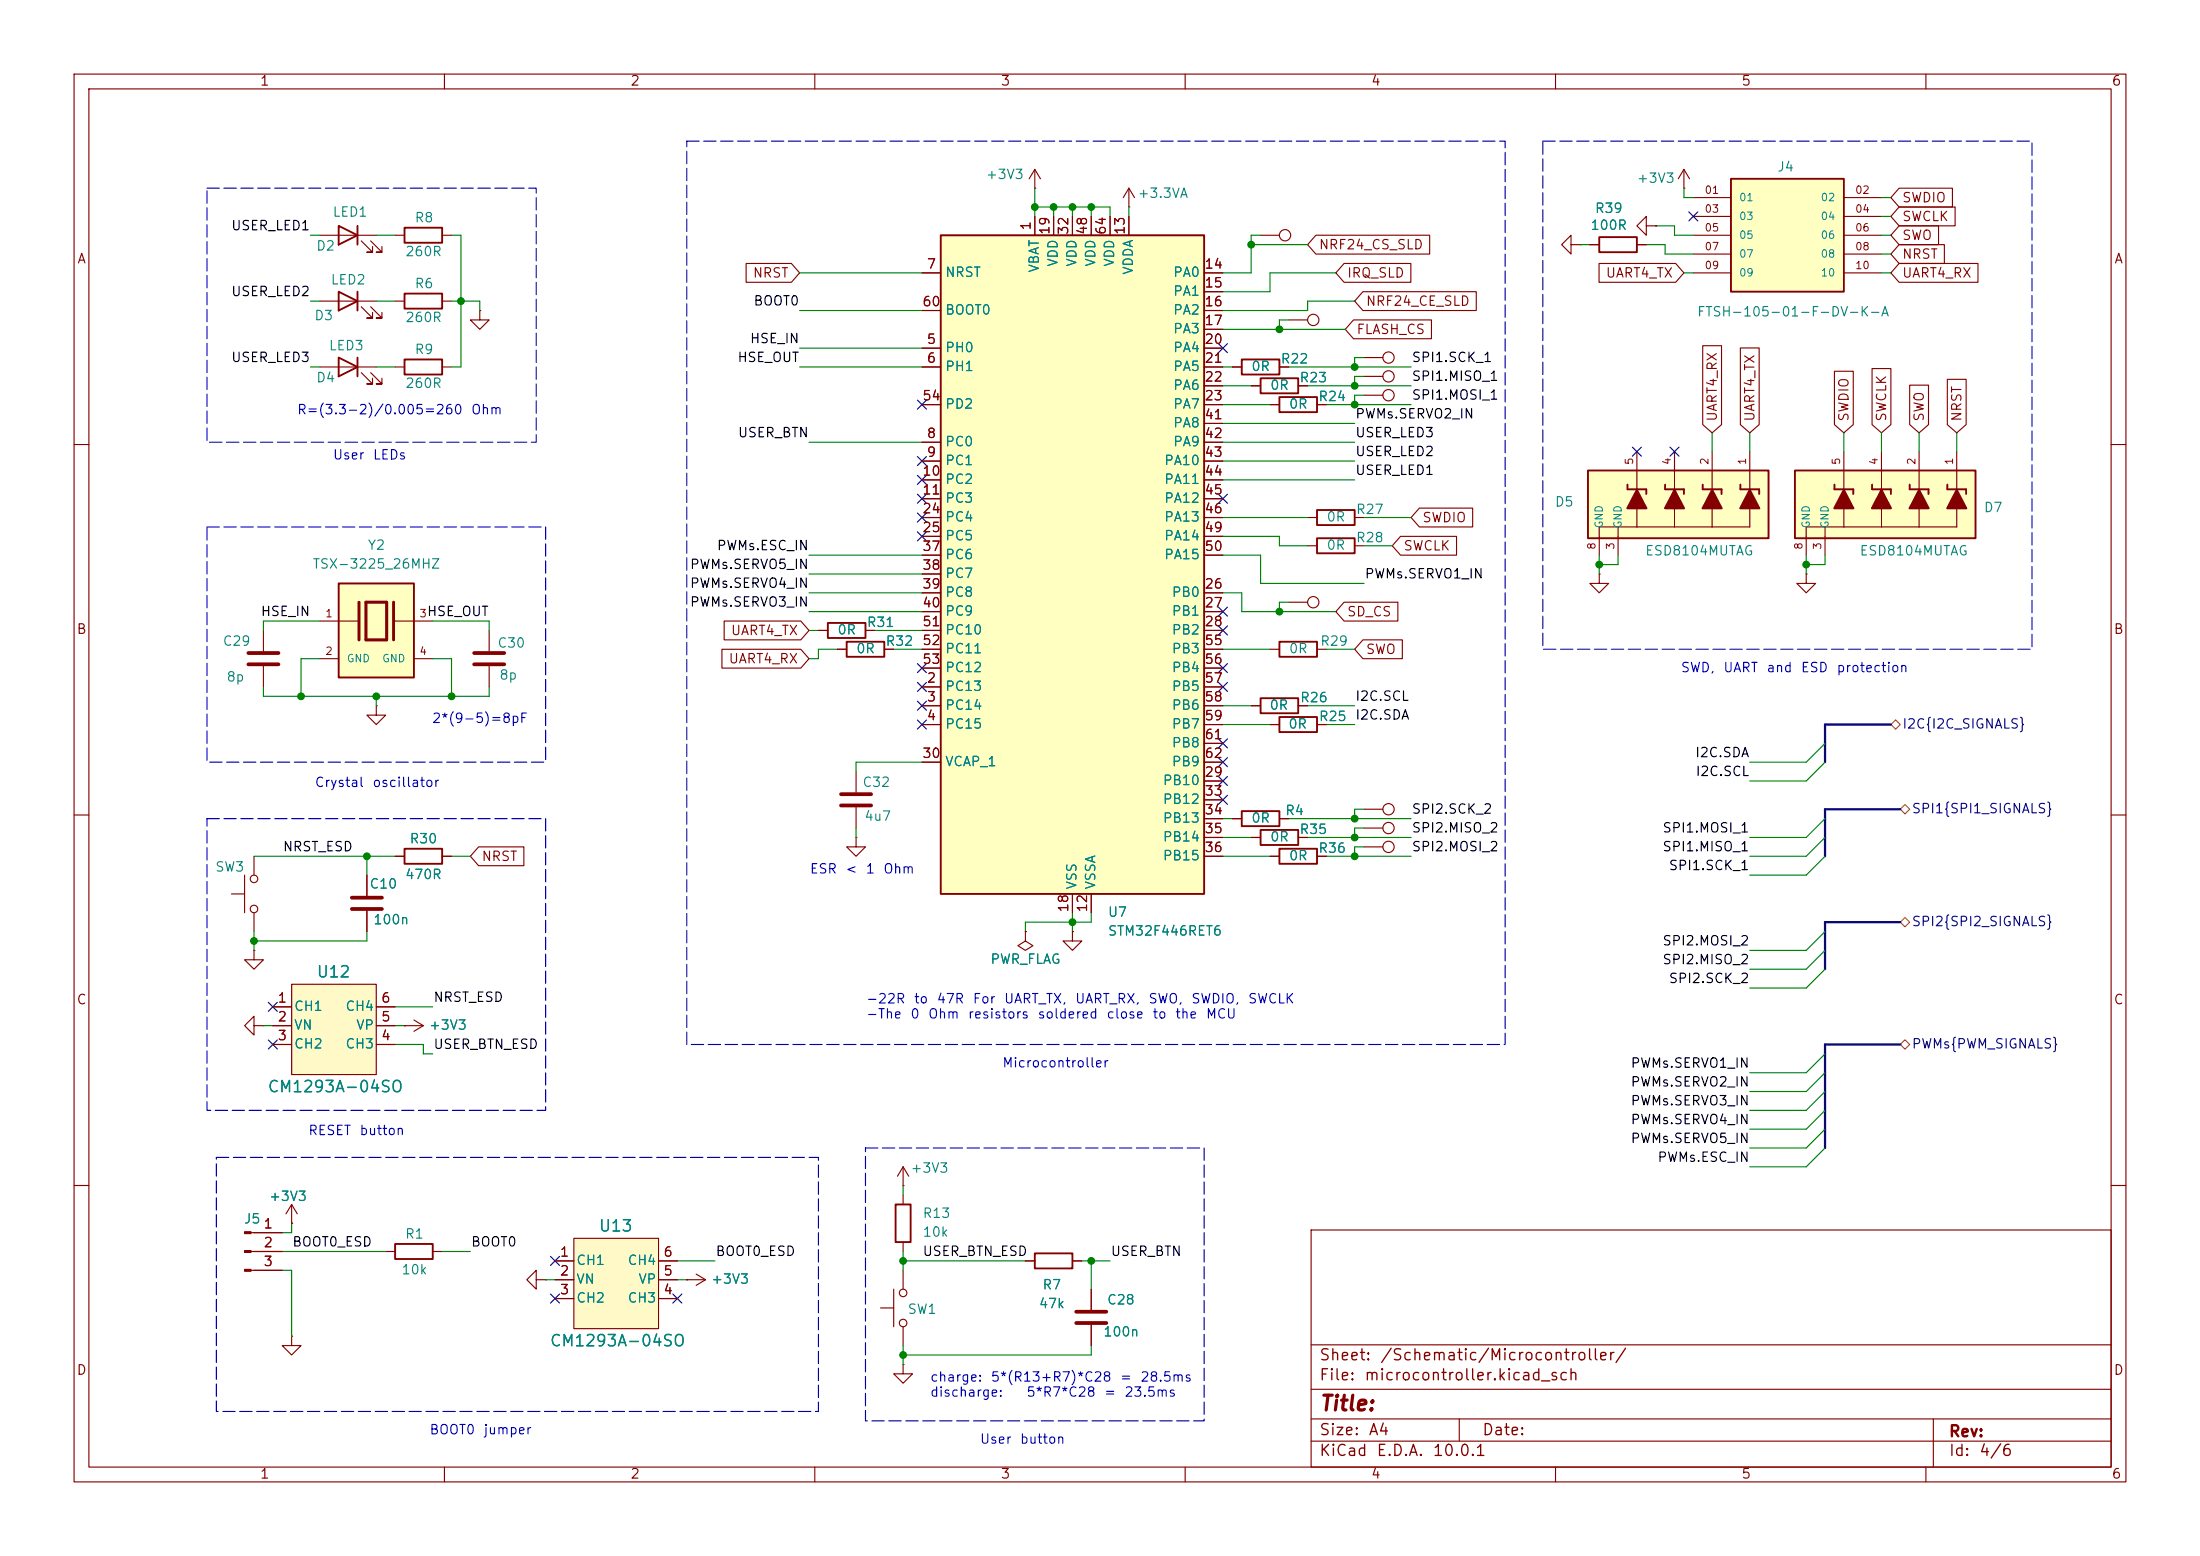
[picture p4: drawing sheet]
<svg xmlns="http://www.w3.org/2000/svg" width="297mm" height="210mm" viewBox="0 0 297 210" stroke-linecap="round" stroke-linejoin="round" font-family="sans-serif">
<g fill="none" stroke="#840000" stroke-width=".15">
<path d="M10 10h277v190h-277zM12 12h273v186h-273zM60 10v2M110 10v2M160 10v2M210 10v2M260 10v2M53.3 49.5h1.3M59.7 49.5h1.3M10 60h2M285 60h2M10 110h2"/>
<path d="M285 110h2M54.6 138.4h.1M54.6 138.4h2.5M55.9 137.7l1.2 .7M57.1 138.4l-1.2 .8M10 160h2M177 166h108v32h-108zM285 160h2M60 198v2M110 198v2M160 198v2M177 194.5h108"/>
<path d="M177 191.5h108M177 187.5h108M177 181.5h108M197 191.5v3M210 198v2M260 198v2M261 191.5v6.5"/>
</g>
<path d="M54.6 48.5h5.1v2h-5.1z" fill="none" stroke="#840000" stroke-width=".25"/>
<path d="M39.4 132.8h11.4v12.2h-11.4z" fill="#fff9c7"/>
<g fill="none" stroke="#840000" stroke-width=".15">
<path d="M43.2 49.5h7.6M48.8 50.3l1.5 1.5h-.8h.8v-.7M50 50.3l1.6 1.5h-.8h.8v-.7M64.8 41.9v1.3h-1.3l1.3 1.3 1.2-1.3h-1.2M64.8 41.9h.1M35.6 85.1v2.8M35.6 89.9v2.8M50.8 95.3v1.2h1.3l-1.3 1.3-1.3-1.3h1.3M50.8 95.3h.1M66 85.1v2.8M66 89.9v2.8M33 118.1v5.1"/>
<path d="M34.3 115.6v2.5M53.3 115.6h1.3M59.7 115.6h1.3M31.2 120.7h1.8M34.3 138.4v-1.2l-1.3 1.2 1.3 1.3v-1.3h1.3M34.3 128.3v1.2h1.3l-1.3 1.3-1.3-1.3h1.3M34.3 128.3h.1M34.3 123.2v2.5M35.6 138.4h.1M36.8 135.9h2.6M36.8 138.4h2.6M39.4 132.8h11.4v12.2h-11.4z"/>
<path d="M50.8 135.9h2.5M50.8 138.4h2.5M138.4 125.7v1.3l1 .6-1 .7-1-.7 1-.6M138.4 125.7h.1M144.8 125.7v1.3h1.2l-1.2 1.3-1.3-1.3h1.3M144.8 125.7h.1M36.8 141h2.6M50.8 141h2.5M121.9 157.5v2.5M121.9 157.5l-.7 1.3M121.9 157.5l.8 1.3M39.4 165.1h.1"/>
<path d="M39.4 162.6l-.8 1.2M39.4 162.6l.7 1.2M39.4 162.6v2.5M118.9 176.5h1.7M120.6 174v5.1M121.9 160h.1M121.9 161.3v1.3M121.9 167.6v1.3M121.9 171.5v2.5M121.9 179.1v2.5M138.4 170.2h1.3M144.8 170.2h1.2"/>
<path d="M147.3 174v2.8M147.3 178.8v2.8M121.9 184.2v1.2h1.3l-1.3 1.3-1.3-1.3h1.3M121.9 184.2h.1"/>
<circle cx="34.3" cy="118.6" r=".51"/>
<circle cx="34.3" cy="122.7" r=".51"/>
<circle cx="121.9" cy="178.6" r=".51"/>
<circle cx="121.9" cy="174.5" r=".51"/>
</g>
<path d="M45.7 48.3l2.6 1.2-2.6 1.3zM48.3 48.3v2.5M54.6 114.6h5.1v2h-5.1zM120.9 162.6h2v5h-2zM139.7 169.2h5.1v2h-5.1z" fill="none" stroke="#840000" stroke-width=".25"/>
<path d="M33.5 88.1h4.1M33.5 89.7h4.1M64 88.1h4.1M64 89.7h4.1M145.3 177h4.1M145.3 178.6h4.1" fill="none" stroke="#840000" stroke-width=".51"/>
<path d="M45.7 78.7h10.2v12.7h-10.2z" fill="#ffffc2"/>
<path d="M45.7 39.4l2.6 1.2-2.6 1.3zM45.7 30.5l2.6 1.3-2.6 1.2zM48.3 30.5v2.5M48.3 39.4v2.5M54.6 39.6h5.1v2.1h-5.1zM54.6 30.7h5.1v2.1h-5.1zM45.7 78.7h10.2v12.7h-10.2zM111.8 84.1h5v2h-5z" fill="none" stroke="#840000" stroke-width=".25"/>
<g fill="none" stroke="#840000" stroke-width=".15">
<path d="M43.2 31.8h7.6M48.8 32.5l1.5 1.5h-.8h.8v-.7M50 32.5l1.6 1.5h-.8h.8v-.7M53.3 31.8h1.3M59.7 31.8h1.3M152.4 27.9h.1M152.4 25.4l-.8 1.3M152.4 25.4l.8 1.3M152.4 25.4v2.5M43.2 40.6h7.6M48.8 41.4l1.5 1.5h-.8h.8v-.7M50 41.4l1.6 1.5h-.8h.8v-.7"/>
<path d="M53.3 40.6h1.3M59.7 40.6h1.3M43.2 83.8h5.1M43.2 88.9h2.5M53.3 83.8h5.1M55.9 88.9h2.5M110.5 85.1h1.3M116.8 85.1h1.3"/>
</g>
<path d="M48.5 81.3v5.1M49.4 81.3h2.8v5.1h-2.8zM53.1 81.3v5.1" fill="none" stroke="#840000" stroke-width=".41"/>
<path d="M127 31.8h35.6v88.9h-35.6z" fill="#ffffc2"/>
<path d="M127 31.8h35.6v88.9h-35.6zM215.9 32h5.1v2h-5.1zM170.2 51.1h5.1v2h-5.1zM177.8 68.8h5.1v2.1h-5.1z" fill="none" stroke="#840000" stroke-width=".25"/>
<g fill="none" stroke="#840000" stroke-width=".15">
<path d="M124.5 36.8h2.5M139.7 29.2v2.6M142.2 29.2v2.6M144.8 29.2v2.6M147.3 29.2v2.6M149.9 29.2v2.6M152.4 29.2v2.6M162.6 36.8h2.5M162.6 39.4h2.5M212.1 33v-1.2l-1.3 1.2 1.3 1.3v-1.3h1.3M213.4 33h.1M214.6 33h1.3"/>
<path d="M221 33h1.2M222.2 30.5v-1.3l-1.2 1.3 1.2 1.3v-1.3h1.3M223.5 30.5h.1M227.3 25.4h.1M227.3 22.9l-.7 1.2M227.3 22.9l.8 1.2M227.3 22.9v2.5M124.5 47h2.5M124.5 49.5h2.5M124.5 59.7h2.5M124.5 41.9h2.5M124.5 54.6h2.5"/>
<path d="M162.6 47h2.5M162.6 49.5h2.5M162.6 59.7h2.5M162.6 41.9h2.5M162.6 44.5h2.5M162.6 52.1h2.5M162.6 54.6h2.5M162.6 57.2h2.5M168.9 52.1h1.3M175.3 52.1h1.2M184.1 48.3h2.6M184.1 53.3h2.6"/>
<path d="M184.1 50.8h2.6M124.5 62.2h2.5M124.5 64.8h2.5M124.5 67.3h2.5M124.5 69.9h2.5M124.5 72.4h2.5M124.5 74.9h2.5M124.5 77.5h2.5M162.6 62.2h2.5M162.6 64.8h2.5M162.6 67.3h2.5M162.6 69.9h2.5"/>
<path d="M162.6 72.4h2.5M162.6 74.9h2.5M176.5 69.9h1.3M182.9 69.9h1.2M124.5 92.7h2.5M124.5 95.3h2.5M124.5 97.8h2.5M124.5 80h2.5M124.5 82.6h2.5M124.5 85.1h2.5M124.5 87.6h2.5M124.5 90.2h2.5"/>
<path d="M162.6 92.7h2.5M162.6 95.3h2.5M162.6 97.8h2.5M162.6 80h2.5M162.6 82.6h2.5M162.6 85.1h2.5M162.6 87.6h2.5M162.6 90.2h2.5M115.6 104.1v2.8M115.6 109v2.8M124.5 102.9h2.5M162.6 105.4h2.5"/>
<path d="M162.6 102.9h2.5M162.6 108h2.5M162.6 110.5h2.5M162.6 113h2.5M162.6 115.6h2.5M162.6 100.3h2.5M144.8 120.7v2.5M147.3 120.7v2.5"/>
<circle cx="187.5" cy="48.3" r=".76"/>
<circle cx="187.5" cy="50.8" r=".76"/>
<circle cx="187.5" cy="53.3" r=".76"/>
</g>
<path d="M113.5 107.2h4.1M113.5 108.7h4.1" fill="none" stroke="#840000" stroke-width=".51"/>
<path d="M233.7 24.1h15.2v15.3h-15.2z" fill="#ffffc2"/>
<path d="M233.7 24.1h15.2v15.3h-15.2z" fill="none" stroke="#840000" stroke-width=".25"/>
<path d="M228.6 26.7h5.1M228.6 29.2h5.1M228.6 31.8h5.1M228.6 34.3h5.1M228.6 36.8h5.1M248.9 26.7h5.1M248.9 29.2h5.1M248.9 31.8h5.1M248.9 34.3h5.1M248.9 36.8h5.1" fill="none" stroke="#840000" stroke-width=".15"/>
<path d="M214.4 63.5h24.4v9.1h-24.4z" fill="#ffffc2"/>
<path d="M214.4 63.5h24.4v9.1h-24.4zM219.7 65.4v.6h2.5v.7M224.8 65.4v.6h2.5v.7M229.9 65.4v.6h2.5v.7M234.9 65.4v.6h2.6v.7" fill="none" stroke="#840000" stroke-width=".25"/>
<path d="M215.9 77.5v1.2h1.3l-1.3 1.3-1.3-1.3h1.3M215.9 77.5h.1M218.4 71.1v3.8M221 61v5M221 67.3v3.8M226.1 61v5M226.1 67.3v3.8M231.1 61v5M231.1 67.1v4M236.2 61v5M236.2 67.1v4h-20.3v3.8" fill="none" stroke="#840000" stroke-width=".15"/>
<g fill="#840000" stroke="#840000" stroke-width=".25">
<path d="M236.2 66.1l1.3 2.5h-2.6z"/>
<path d="M231.1 66.1l1.3 2.5h-2.6z"/>
<path d="M226.1 66.1l1.3 2.5h-2.6z"/>
<path d="M221 66.1l1.3 2.5h-2.6z"/>
</g>
<path d="M242.3 63.5h24.4v9.1h-24.4z" fill="#ffffc2"/>
<g fill="none" stroke="#840000" stroke-width=".25">
<path d="M167.6 48.5h5.1v2h-5.1zM172.7 53.6h5.1v2h-5.1zM177.8 72.6h5.1v2.1h-5.1zM242.3 63.5h24.4v9.1h-24.4zM247.6 65.4v.6h2.6v.7M252.7 65.4v.6h2.6v.7M257.8 65.4v.6h2.5v.7M262.9 65.4v.6h2.5v.7M170.2 94.2h5.1v2.1h-5.1zM172.7 96.8h5.1v2h-5.1zM172.7 86.6h5.1v2h-5.1zM167.6 109.5h5.1v2h-5.1z"/>
<path d="M170.2 112h5.1v2h-5.1zM172.7 114.6h5.1v2h-5.1z"/>
</g>
<g fill="none" stroke="#840000" stroke-width=".15">
<path d="M139.7 25.4h.1M139.7 22.9l-.8 1.2M139.7 22.9l.8 1.2M139.7 22.9v2.5M170.2 31.8h2.5M166.4 49.5h1.2M171.4 54.6h1.3M172.7 49.5h1.3M174 43.2h2.5M177.8 54.6h1.3M176.5 73.7h1.3M182.9 73.7h1.2"/>
<path d="M243.8 77.5v1.2h1.3l-1.3 1.3-1.2-1.3h1.2M243.8 77.5h.1M246.4 71.1v3.8M248.9 61v5M248.9 67.3v3.8M254 61v5M254 67.3v3.8M259.1 61v5M259.1 67.1v4M264.2 61v5M264.2 67.1v4h-20.4v3.8M168.9 95.3h1.3"/>
<path d="M171.4 97.8h1.3M171.4 87.6h1.3M174 81.3h2.5M175.3 95.3h1.2M177.8 97.8h1.3M177.8 87.6h1.3M49.5 118.1v2.8M166.4 110.5h1.2M168.9 113h1.3M171.4 115.6h1.3M172.7 110.5h1.3M175.3 113h1.2"/>
<path d="M177.8 115.6h1.3M184.1 111.8h2.6M184.1 109.2h2.6M184.1 114.3h2.6M49.5 122.9v2.8M92.7 172.7h.1M92.7 172.7h2.5M94 172l1.2 .7M95.2 172.7l-1.2 .8"/>
<circle cx="173.5" cy="31.7" r=".76"/>
<circle cx="177.3" cy="43.2" r=".76"/>
<circle cx="177.3" cy="81.3" r=".76"/>
<circle cx="187.5" cy="109.2" r=".76"/>
<circle cx="187.5" cy="114.3" r=".76"/>
<circle cx="187.5" cy="111.8" r=".76"/>
</g>
<g fill="#840000" stroke="#840000" stroke-width=".25">
<path d="M264.2 66.1l1.3 2.5h-2.6z"/>
<path d="M259.1 66.1l1.3 2.5h-2.6z"/>
<path d="M254 66.1l1.3 2.5h-2.6z"/>
<path d="M248.9 66.1l1.3 2.5h-2.6z"/>
</g>
<path d="M47.5 121.2h4.1M47.5 122.7h4.1" fill="none" stroke="#840000" stroke-width=".51"/>
<path d="M77.5 167.1h11.4v12.2h-11.4z" fill="#fff9c7"/>
<g fill="none" stroke="#840000" stroke-width=".15">
<path d="M100.7 35.6h6.1l1.1 1.2-1.1 1.3h-6.1zM124.5 36.8h2.5M139.7 29.2v2.6M142.2 29.2v2.6M144.8 29.2v2.6M147.3 29.2v2.6M149.9 29.2v2.6M152.4 29.2v2.6M162.6 36.8h2.5M162.6 39.4h2.5M177.6 31.7h15.4v2.6h-15.4l-1.1-1.3zM181.5 35.6h9v2.5h-9l-1.2-1.3z"/>
<path d="M184 39.4h15.3v2.5h-15.3l-1.1-1.3zM214.6 33h1.3M215.9 35.6h10.3l1.1 1.2-1.1 1.3h-10.3zM221 33h1.2M223.5 30.5h.1M256.4 27.9h7.5v2.6h-7.5l-1.1-1.3zM256.4 30.5h5.3v2.5h-5.3l-1.1-1.2zM256.4 33h6.1v2.6h-6.1l-1.1-1.3zM256.4 35.6h10.6v2.5h-10.6l-1.1-1.3zM256.4 25.4h7.2v2.5h-7.2l-1.1-1.2zM124.5 47h2.5M124.5 49.5h2.5"/>
<path d="M124.5 59.7h2.5M124.5 41.9h2.5M124.5 54.6h2.5M162.6 47h2.5M162.6 49.5h2.5M162.6 59.7h2.5M162.6 41.9h2.5M162.6 44.5h2.5M162.6 52.1h2.5M162.6 54.6h2.5M162.6 57.2h2.5M166.4 49.5h1.2"/>
<path d="M168.9 52.1h1.3M171.4 54.6h1.3M172.7 49.5h1.3M175.3 52.1h1.2M177.8 54.6h1.3M182.7 43.2h10.5v2.5h-10.5l-1.1-1.2zM229.9 46.7h2.5v10.6l-1.3 1.1-1.2-1.1zM234.9 47h2.6v10.3l-1.3 1.1-1.3-1.1zM247.6 50.1h2.6v7.2l-1.3 1.1-1.3-1.1zM252.7 49.7h2.6v7.6l-1.3 1.1-1.3-1.1zM257.8 52h2.6v5.3l-1.3 1.1-1.3-1.1zM262.9 51.2h2.5v6.1l-1.2 1.1-1.3-1.1z"/>
<path d="M124.5 62.2h2.5M124.5 64.8h2.5M124.5 67.3h2.5M124.5 69.9h2.5M124.5 72.4h2.5M124.5 74.9h2.5M124.5 77.5h2.5M162.6 62.2h2.5M162.6 64.8h2.5M162.6 67.3h2.5M162.6 69.9h2.5M162.6 72.4h2.5"/>
<path d="M162.6 74.9h2.5M189.1 72.4h7.5v2.5h-7.5l-1.1-1.2zM191.6 68.6h7.2v2.5h-7.2l-1.1-1.2zM97.5 87.6h10.6l1.1 1.3-1.1 1.3h-10.6zM97.8 83.8h10.3l1.1 1.3-1.1 1.3h-10.3zM110.5 85.1h1.3M113 87.6h1.3M116.8 85.1h1.3M119.4 87.6h1.2M124.5 87.6h2.5M124.5 92.7h2.5M124.5 95.3h2.5"/>
<path d="M124.5 97.8h2.5M124.5 80h2.5M124.5 82.6h2.5M124.5 85.1h2.5M124.5 90.2h2.5M162.6 87.6h2.5M162.6 92.7h2.5M162.6 95.3h2.5M162.6 97.8h2.5M162.6 80h2.5M162.6 82.6h2.5M162.6 85.1h2.5"/>
<path d="M162.6 90.2h2.5M168.9 95.3h1.3M171.4 97.8h1.3M175.3 95.3h1.2M177.8 97.8h1.3M181.5 81.3h7.2v2.5h-7.2l-1.2-1.2zM184 86.4h5.3v2.5h-5.3l-1.1-1.3zM49.5 118.1v2.8M53.3 115.6h1.3M59.7 115.6h1.3M64.6 114.3h6.1v2.5h-6.1l-1.1-1.2zM115.6 113v1.3h1.2l-1.2 1.3-1.3-1.3h1.3"/>
<path d="M115.6 113h.1M124.5 102.9h2.5M162.6 105.4h2.5M162.6 102.9h2.5M162.6 108h2.5M162.6 110.5h2.5M162.6 113h2.5M162.6 115.6h2.5M162.6 100.3h2.5M166.4 110.5h1.2M168.9 113h1.3M171.4 115.6h1.3"/>
<path d="M172.7 110.5h1.3M175.3 113h1.2M177.8 115.6h1.3M36.8 135.9h2.6M36.8 138.4h2.6M49.5 122.9v2.8M50.8 135.9h2.5M50.8 138.4h2.5M54.6 138.4h.1M138.4 125.7h.1M144.8 125.7h.1M144.8 120.7v2.5"/>
<path d="M147.3 120.7v2.5M36.8 141h2.6M50.8 141h2.5M33.9 168.9h4.2M33.9 166.4h4.2M33.9 171.5h4.2M39.4 165.1h.1M52.1 168.9h1.2M58.4 168.9h1.3M72.4 172.7v-1.2l-1.3 1.2 1.3 1.3v-1.3h1.3M73.7 172.7h.1M74.9 170.2h2.6"/>
<path d="M74.9 172.7h2.6M74.9 175.3h2.6M77.5 167.1h11.4v12.2h-11.4zM88.9 170.2h2.5M88.9 172.7h2.5M88.9 175.3h2.5M92.7 172.7h.1M138.4 170.2h1.3M144.8 170.2h1.2M147.3 174v2.8M147.3 178.8v2.8M39.4 180.3v1.3h1.2l-1.2 1.3-1.3-1.3h1.3"/>
<path d="M39.4 180.3h.1"/>
</g>
<path d="M114.3 86.6h5.1v2h-5.1zM53.3 167.9h5.1v2h-5.1z" fill="none" stroke="#840000" stroke-width=".25"/>
<g fill="#840000" stroke="#840000" stroke-width=".15">
<path d="M33 166.2h.9v.3h-.9z"/>
<path d="M33 168.8h.9v.2h-.9z"/>
<path d="M33 171.3h.9v.3h-.9z"/>
</g>
<path d="M255.3 97.8l.6-.6 .6 .6-.6 .6zM256.5 109.2l.7-.6 .6 .6-.6 .7zM256.5 124.5l.7-.7 .6 .7-.6 .6zM256.5 141l.7-.7 .6 .7-.6 .6z" fill="none" stroke="#848400" stroke-width=".15"/>
<path d="M255.3 97.8h-8.9v5.1M256.5 109.2h-10.1v6.4M256.5 124.5h-10.1v6.3M256.5 141h-10.1v13.9" fill="none" stroke="#000084" stroke-width=".3"/>
<g fill="none" stroke="#008400" stroke-width=".15">
<path d="M41.9 31.8h1.3M50.8 31.8h2.5M61 31.8h1.2v17.7h-1.2M107.9 36.8h16.6M139.7 27.9h10.2v1.3M139.7 25.4v3.8M142.2 27.9v1.3M144.8 27.9v1.3M147.3 27.9v1.3M152.4 27.9v1.3M168.9 33h7.6M170.2 31.8h-1.3v5h-3.8"/>
<path d="M180.3 36.8h-8.9v2.6h-6.3M213.4 33h1.2M222.2 33h2.6v1.3h3.8M223.5 30.5h2.6v1.3h2.5M227.3 36.8h1.3M227.3 25.4v1.3h1.3M254 36.8h1.3M254 26.7h1.3M254 34.3h1.3M254 31.8h1.3M254 29.2h1.3M41.9 40.6h1.3"/>
<path d="M41.9 49.5h1.3M50.8 40.6h2.5M50.8 49.5h2.5M61 40.6h3.8v1.3M107.9 49.5h16.6M107.9 47h16.6M107.9 41.9h16.6M109.2 59.7h15.3M165.1 49.5h1.3M165.1 52.1h3.8M165.1 44.5h16.5M165.1 54.6h6.3"/>
<path d="M165.1 57.2h17.8M165.1 59.7h17.8M174 49.5h16.5M174 43.2h-1.3v1.3M176.5 52.1h14M179.1 54.6h11.4M182.9 40.6h-6.4v1.3h-11.4M184.1 48.3h-1.2v1.2M184.1 50.8h-1.2v1.3M184.1 53.3h-1.2v1.3M231.1 58.4v2.6M236.2 58.4v2.6"/>
<path d="M248.9 58.4v2.6M254 58.4v2.6M259.1 58.4v2.6M264.2 58.4v2.6M109.2 74.9h15.3M109.2 77.5h15.3M165.1 62.2h17.8M165.1 72.4h7.6v1.3h3.8M165.1 64.8h17.8M165.1 69.9h11.4M165.1 74.9h5.1v3.8h13.9M184.1 69.9h6.4"/>
<path d="M184.1 73.7h3.9M215.9 74.9v2.6M218.4 74.9v1.3h-2.5M243.8 74.9v2.6M246.4 74.9v1.3h-2.6M35.6 92.7v1.3h30.4v-1.3M43.2 88.9h-2.6v5.1M43.2 83.8h-7.6v1.3M50.8 94v1.3M58.4 88.9h2.6v5.1M58.4 83.8h7.6v1.3M109.2 82.6h15.3"/>
<path d="M109.2 85.1h1.3M109.2 80h15.3M113 87.6h-2.5v1.3h-1.3M118.1 85.1h6.4M120.6 87.6h3.9M165.1 80h2.5v2.6h12.7M165.1 87.6h6.3M165.1 95.3h3.8M165.1 97.8h6.3M174 81.3h-1.3v1.3M176.5 95.3h6.4M179.1 87.6h3.8"/>
<path d="M179.1 97.8h3.8M34.3 115.6h19M49.5 115.6v2.5M61 115.6h2.5M115.6 111.8v1.2M124.5 102.9h-8.9v1.2M165.1 115.6h6.3M165.1 110.5h1.3M165.1 113h3.8M174 110.5h16.5M176.5 113h14M179.1 115.6h11.4"/>
<path d="M184.1 109.2h-1.2v1.3M184.1 111.8h-1.2v1.2M184.1 114.3h-1.2v1.3M246.4 115.6l-2.6 2.5h-7.6M246.4 113l-2.6 2.6h-7.6M246.4 110.5l-2.6 2.5h-7.6M246.4 100.3l-2.6 2.6h-7.6M246.4 102.9l-2.6 2.5h-7.6M34.3 125.7v2.6M35.6 138.4h1.2M49.5 125.7v1.3h-15.2M53.3 135.9h5.1"/>
<path d="M53.3 138.4h1.3M144.8 123.2v2.5M147.3 123.2v1.3h-8.9v1.2M246.4 128.3l-2.6 2.5h-7.6M246.4 125.7l-2.6 2.6h-7.6M246.4 130.8l-2.6 2.6h-7.6M53.3 141h3.8v1.2h1.3M246.4 152.4l-2.6 2.5h-7.6M246.4 149.9l-2.6 2.5h-7.6M246.4 142.2l-2.6 2.6h-7.6M246.4 147.3l-2.6 2.6h-7.6M246.4 144.8l-2.6 2.5h-7.6"/>
<path d="M246.4 154.9l-2.6 2.6h-7.6M38.1 168.9h14M38.1 171.5h1.3v8.8M39.4 165.1v1.3h-1.3M59.7 168.9h3.8M73.7 172.7h1.2M91.4 172.7h1.3M91.4 170.2h5.1M121.9 170.2h16.5M121.9 160v1.3M121.9 168.9v2.6M146 170.2h3.9"/>
<path d="M147.3 170.2v3.8M121.9 181.6v2.6M147.3 181.6v1.3h-25.4"/>
</g>
<g fill="none" stroke="#000084" stroke-width=".15">
<path d="M228 28.6l1.2 1.2M229.2 28.6l-1.2 1.2M123.9 54l1.2 1.2M125.1 54l-1.2 1.2M164.5 46.4l1.2 1.2M165.7 46.4l-1.2 1.2M123.9 71.8l1.2 1.2M123.9 69.2l1.2 1.3M123.9 64.2l1.2 1.2M123.9 61.6l1.2 1.2M123.9 66.7l1.2 1.2M125.1 71.8l-1.2 1.2"/>
<path d="M125.1 69.2l-1.2 1.3M125.1 64.2l-1.2 1.2M125.1 61.6l-1.2 1.2M125.1 66.7l-1.2 1.2M164.5 66.7l1.2 1.2M165.7 66.7l-1.2 1.2M220.4 60.4l1.2 1.2M221.6 60.4l-1.2 1.2M225.5 60.4l1.2 1.2M226.7 60.4l-1.2 1.2M123.9 97.2l1.2 1.2M123.9 89.6l1.2 1.2"/>
<path d="M123.9 92.1l1.2 1.2M123.9 94.6l1.2 1.3M125.1 97.2l-1.2 1.2M125.1 89.6l-1.2 1.2M125.1 92.1l-1.2 1.2M125.1 94.6l-1.2 1.3M164.5 81.9l1.2 1.3M164.5 89.6l1.2 1.2M164.5 99.7l1.2 1.2M164.5 92.1l1.2 1.2M164.5 84.5l1.2 1.2M165.7 81.9l-1.2 1.3"/>
<path d="M165.7 89.6l-1.2 1.2M165.7 99.7l-1.2 1.2M165.7 92.1l-1.2 1.2M165.7 84.5l-1.2 1.2M164.5 107.3l1.2 1.3M164.5 104.8l1.2 1.2M164.5 102.3l1.2 1.2M165.7 107.3l-1.2 1.3M165.7 104.8l-1.2 1.2M165.7 102.3l-1.2 1.2M36.2 135.3l1.2 1.2M37.4 135.3l-1.2 1.2"/>
<path d="M36.2 140.4l1.2 1.2M37.4 140.4l-1.2 1.2M74.3 169.6l1.2 1.2M74.3 174.7l1.2 1.2M75.5 169.6l-1.2 1.2M75.5 174.7l-1.2 1.2M90.8 174.7l1.2 1.2M92 174.7l-1.2 1.2"/>
</g>
<path d="M92.7 19.1h110.5v121.9h-110.5zM208.3 19.1h66v68.5h-66zM27.9 25.4h44.5v34.3h-44.5zM27.9 71.1h45.8v31.8h-45.8zM27.9 110.5h45.8v39.4h-45.8zM29.2 156.2h81.3v34.3h-81.3zM116.8 154.9h45.8v36.9h-45.8z" fill="none" stroke="#0000c2" stroke-width=".15" stroke-dasharray="1.7 .6"/>
<g fill="#008400" stroke="#008400" stroke-width=".14">
<circle cx="147.3" cy="170.2" r=".46"/>
<circle cx="139.7" cy="27.9" r=".46"/>
<circle cx="142.2" cy="27.9" r=".46"/>
<circle cx="147.3" cy="27.9" r=".46"/>
<circle cx="172.7" cy="44.5" r=".46"/>
<circle cx="144.8" cy="27.9" r=".46"/>
<circle cx="168.9" cy="33" r=".46"/>
<circle cx="182.9" cy="49.5" r=".46"/>
<circle cx="182.9" cy="110.5" r=".46"/>
<circle cx="182.9" cy="54.6" r=".46"/>
<circle cx="182.9" cy="52.1" r=".46"/>
<circle cx="172.7" cy="82.6" r=".46"/>
<circle cx="40.6" cy="94" r=".46"/>
<circle cx="50.8" cy="94" r=".46"/>
<circle cx="62.2" cy="40.6" r=".46"/>
<circle cx="61" cy="94" r=".46"/>
<circle cx="121.9" cy="170.2" r=".46"/>
<circle cx="182.9" cy="115.6" r=".46"/>
<circle cx="182.9" cy="113" r=".46"/>
<circle cx="144.8" cy="124.5" r=".46"/>
<circle cx="121.9" cy="182.9" r=".46"/>
<circle cx="34.3" cy="127" r=".46"/>
<circle cx="49.5" cy="115.6" r=".46"/>
<circle cx="243.8" cy="76.2" r=".46"/>
<circle cx="215.9" cy="76.2" r=".46"/>
</g>
<text font-size="2" fill="#840000" x="178" y="190.9">Title:</text>
<g font-size="1.5" fill="#008484">
<text x="42.6" y="132.3">U12</text>
<text x="36" y="147.8">CM1293A-04SO</text>
<text x="80.7" y="166.6">U13</text>
<text x="74.1" y="182.1">CM1293A-04SO</text>
</g>
<g font-size="1.5" fill="#840000">
<text x="178" y="184">Sheet:</text>
<text x="186.2" y="184">/Schematic/Microcontroller/</text>
<text x="178" y="186.7">File:</text>
<text x="184.1" y="186.7">microcontroller.kicad_sch</text>
<text x="178" y="196.9">KiCad</text>
<text x="178" y="194.1">Size:</text>
<text x="184.7" y="194.1">A4</text>
<text x="185.7" y="196.9">E.D.A.</text>
<text x="193.3" y="196.9">10.0.1</text>
<text x="200" y="194.1">Date:</text>
<text x="263" y="194.3">Rev:</text>
<text x="263" y="196.9">Id:</text>
<text x="267.1" y="196.9">4/6</text>
</g>
<g font-size="1.3" fill="#840000">
<text x="35" y="11.9">1</text>
<text x="85" y="11.9">2</text>
<text x="135" y="11.9">3</text>
<text x="185" y="11.9">4</text>
<text x="235" y="11.9">5</text>
<text x="285" y="11.9">6</text>
<text x="256.7" y="27.6">SWDIO</text>
<text x="10.3" y="35.9">A</text>
<text x="139.4" y="31.2" transform="rotate(-90 139.4 31.2)">1</text>
<text x="142" y="31.8" transform="rotate(-90 142 31.8)">19</text>
<text x="144.5" y="31.8" transform="rotate(-90 144.5 31.8)">32</text>
<text x="147.1" y="31.8" transform="rotate(-90 147.1 31.8)">48</text>
<text x="149.6" y="31.8" transform="rotate(-90 149.6 31.8)">64</text>
<text x="152.1" y="31.8" transform="rotate(-90 152.1 31.8)">13</text>
<text x="178" y="34">NRF24_CS_SLD</text>
<text x="256.7" y="30.2">SWCLK</text>
<text x="256.7" y="32.7">SWO</text>
<text x="256.7" y="35.2">NRST</text>
<text x="285.3" y="35.9">A</text>
<text x="101.5" y="37.8">NRST</text>
<text x="124.4" y="41.7">60</text>
<text x="125" y="36.6">7</text>
<text x="162.5" y="36.6">14</text>
<text x="162.5" y="39.1">15</text>
<text x="162.5" y="41.7">16</text>
<text x="181.8" y="37.8">IRQ_SLD</text>
<text x="184.3" y="41.6">NRF24_CE_SLD</text>
<text x="216.7" y="37.8">UART4_TX</text>
<text x="256.7" y="37.8">UART4_RX</text>
<text x="125" y="46.7">5</text>
<text x="162.5" y="44.2">17</text>
<text x="162.5" y="46.7">20</text>
<text x="183" y="45.4">FLASH_CS</text>
<text x="125" y="49.3">6</text>
<text x="162.5" y="49.3">21</text>
<text x="162.5" y="51.8">22</text>
<text x="124.4" y="54.4">54</text>
<text x="125" y="59.4">8</text>
<text x="162.5" y="54.4">23</text>
<text x="162.5" y="56.9">41</text>
<text x="162.5" y="59.4">42</text>
<text x="232.1" y="57" transform="rotate(-90 232.1 57)">UART4_RX</text>
<text x="237.2" y="57" transform="rotate(-90 237.2 57)">UART4_TX</text>
<text x="249.9" y="57" transform="rotate(-90 249.9 57)">SWDIO</text>
<text x="255" y="57" transform="rotate(-90 255 57)">SWCLK</text>
<text x="260" y="57" transform="rotate(-90 260 57)">SWO</text>
<text x="265.1" y="57" transform="rotate(-90 265.1 57)">NRST</text>
<text x="124.4" y="64.5">10</text>
<text x="125" y="62">9</text>
<text x="162.5" y="62">43</text>
<text x="162.5" y="64.5">44</text>
<text x="124.4" y="67.1">11</text>
<text x="124.4" y="69.6">24</text>
<text x="162.5" y="67.1">45</text>
<text x="162.5" y="69.6">46</text>
<text x="191.9" y="70.8">SWDIO</text>
<text x="124.4" y="72.1">25</text>
<text x="124.4" y="74.7">37</text>
<text x="124.4" y="77.2">38</text>
<text x="162.5" y="72.1">49</text>
<text x="162.5" y="74.7">50</text>
<text x="189.4" y="74.6">SWCLK</text>
<text x="124.4" y="79.8">39</text>
<text x="124.4" y="82.3">40</text>
<text x="162.5" y="79.8">26</text>
<text x="162.5" y="82.3">27</text>
<text x="181.8" y="83.5">SD_CS</text>
<text x="10.3" y="85.9">B</text>
<text x="98.3" y="89.9">UART4_RX</text>
<text x="98.6" y="86">UART4_TX</text>
<text x="124.4" y="84.8">51</text>
<text x="124.4" y="87.4">52</text>
<text x="124.4" y="89.9">53</text>
<text x="162.5" y="84.8">28</text>
<text x="162.5" y="87.4">55</text>
<text x="162.5" y="89.9">56</text>
<text x="184.3" y="88.6">SWO</text>
<text x="285.3" y="85.9">B</text>
<text x="125" y="92.5">2</text>
<text x="125" y="95">3</text>
<text x="162.5" y="92.5">57</text>
<text x="162.5" y="95">58</text>
<text x="125" y="97.5">4</text>
<text x="162.5" y="97.5">59</text>
<text x="162.5" y="100.1">61</text>
<text x="124.4" y="102.6">30</text>
<text x="162.5" y="105.2">29</text>
<text x="162.5" y="107.7">33</text>
<text x="162.5" y="102.6">62</text>
<text x="162.5" y="110.2">34</text>
<text x="162.5" y="112.8">35</text>
<text x="64.9" y="116.5">NRST</text>
<text x="162.5" y="115.3">36</text>
<text x="144.5" y="123.2" transform="rotate(-90 144.5 123.2)">18</text>
<text x="147.1" y="123.2" transform="rotate(-90 147.1 123.2)">12</text>
<text x="10.3" y="135.9">C</text>
<text x="37.4" y="135.6">1</text>
<text x="51.4" y="135.6">6</text>
<text x="285.3" y="135.9">C</text>
<text x="37.4" y="138.2">2</text>
<text x="37.4" y="140.7">3</text>
<text x="51.4" y="140.7">4</text>
<text x="51.4" y="138.2">5</text>
<text x="35.5" y="166.1">1</text>
<text x="35.5" y="168.7">2</text>
<text x="35.5" y="171.2">3</text>
<text x="75.5" y="169.9">1</text>
<text x="75.5" y="172.5">2</text>
<text x="89.5" y="172.5">5</text>
<text x="89.5" y="169.9">6</text>
<text x="75.5" y="175">3</text>
<text x="89.5" y="175">4</text>
<text x="10.3" y="185.9">D</text>
<text x="285.3" y="185.9">D</text>
<text x="35" y="199.9">1</text>
<text x="85" y="199.9">2</text>
<text x="135" y="199.9">3</text>
<text x="185" y="199.9">4</text>
<text x="235" y="199.9">5</text>
<text x="285" y="199.9">6</text>
</g>
<g font-size="1.3" fill="#008484">
<text x="239.9" y="23.5">J4</text>
<text x="44.8" y="29.6">LED1</text>
<text x="133" y="24.5">+3V3</text>
<text x="153.5" y="27">+3.3VA</text>
<text x="215.2" y="29.1">R39</text>
<text x="220.9" y="25">+3V3</text>
<text x="42.6" y="34.1">D2</text>
<text x="54.6" y="34.9">260R</text>
<text x="55.9" y="30.3">R8</text>
<text x="214.6" y="31.3">100R</text>
<text x="44.6" y="38.7">LED2</text>
<text x="55.9" y="39.2">R6</text>
<text x="127.5" y="37.7">NRST</text>
<text x="140.6" y="36.9" transform="rotate(-90 140.6 36.9)">VBAT</text>
<text x="143.1" y="36.1" transform="rotate(-90 143.1 36.1)">VDD</text>
<text x="145.6" y="36.1" transform="rotate(-90 145.6 36.1)">VDD</text>
<text x="148.2" y="36.1" transform="rotate(-90 148.2 36.1)">VDD</text>
<text x="150.7" y="36.1" transform="rotate(-90 150.7 36.1)">VDD</text>
<text x="153.3" y="37.2" transform="rotate(-90 153.3 37.2)">VDDA</text>
<text x="158.3" y="37.7">PA0</text>
<text x="158.3" y="40.2">PA1</text>
<text x="42.3" y="43.5">D3</text>
<text x="44.3" y="47.6">LED3</text>
<text x="54.6" y="43.8">260R</text>
<text x="127.5" y="47.9">PH0</text>
<text x="127.5" y="42.8">BOOT0</text>
<text x="158.3" y="42.8">PA2</text>
<text x="158.3" y="45.3">PA3</text>
<text x="158.3" y="47.9">PA4</text>
<text x="229" y="43">FTSH-105-01-F-DV-K-A</text>
<text x="42.6" y="51.9">D4</text>
<text x="54.6" y="52.7">260R</text>
<text x="55.9" y="48.1">R9</text>
<text x="127.5" y="50.4">PH1</text>
<text x="158.3" y="50.4">PA5</text>
<text x="158.3" y="52.9">PA6</text>
<text x="168.8" y="50.4">0R</text>
<text x="171.4" y="52.9">0R</text>
<text x="172.8" y="49.4">R22</text>
<text x="175.3" y="51.9">R23</text>
<text x="127.5" y="55.5">PD2</text>
<text x="158.3" y="55.5">PA7</text>
<text x="158.3" y="58">PA8</text>
<text x="173.9" y="55.5">0R</text>
<text x="177.9" y="54.5">R24</text>
<text x="127.5" y="60.6">PC0</text>
<text x="127.5" y="63.1">PC1</text>
<text x="127.5" y="65.6">PC2</text>
<text x="157.1" y="63.1">PA10</text>
<text x="157.1" y="65.6">PA11</text>
<text x="158.3" y="60.6">PA9</text>
<text x="127.5" y="68.2">PC3</text>
<text x="127.5" y="70.7">PC4</text>
<text x="157.1" y="68.2">PA12</text>
<text x="157.1" y="70.7">PA13</text>
<text x="179" y="70.7">0R</text>
<text x="183" y="69.7">R27</text>
<text x="209.8" y="68.7">D5</text>
<text x="267.7" y="69.4">D7</text>
<text x="42.1" y="77.1">TSX-3225_26MHZ</text>
<text x="49.5" y="74.5">Y2</text>
<text x="127.5" y="73.3">PC5</text>
<text x="127.5" y="75.8">PC6</text>
<text x="157.1" y="73.3">PA14</text>
<text x="157.1" y="75.8">PA15</text>
<text x="179" y="74.5">0R</text>
<text x="183" y="73.5">R28</text>
<text x="222" y="75.3">ESD8104MUTAG</text>
<text x="251" y="75.3">ESD8104MUTAG</text>
<text x="127.5" y="78.3">PC7</text>
<text x="127.5" y="80.9">PC8</text>
<text x="127.5" y="83.4">PC9</text>
<text x="158.1" y="80.9">PB0</text>
<text x="158.1" y="83.4">PB1</text>
<text x="30" y="87.5">C29</text>
<text x="67.1" y="87.7">C30</text>
<text x="113" y="86">0R</text>
<text x="115.5" y="88.5">0R</text>
<text x="116.9" y="84.9">R31</text>
<text x="119.5" y="87.5">R32</text>
<text x="127.5" y="86">PC10</text>
<text x="127.5" y="88.5">PC11</text>
<text x="158.1" y="86">PB2</text>
<text x="158.1" y="88.5">PB3</text>
<text x="173.9" y="88.5">0R</text>
<text x="178.1" y="87.5">R29</text>
<text x="30.5" y="92.3">8p</text>
<text x="67.3" y="92">8p</text>
<text x="127.5" y="93.6">PC13</text>
<text x="127.5" y="91">PC12</text>
<text x="158.1" y="91">PB4</text>
<text x="158.1" y="93.6">PB5</text>
<text x="175.4" y="95.1">R26</text>
<text x="127.5" y="96.1">PC14</text>
<text x="127.5" y="98.7">PC15</text>
<text x="158.1" y="96.1">PB6</text>
<text x="158.1" y="98.7">PB7</text>
<text x="158.1" y="101.2">PB8</text>
<text x="171.3" y="96.1">0R</text>
<text x="173.8" y="98.7">0R</text>
<text x="178" y="97.6">R25</text>
<text x="116.3" y="106.5">C32</text>
<text x="127.5" y="103.7">VCAP_1</text>
<text x="156.9" y="106.3">PB10</text>
<text x="158.1" y="103.7">PB9</text>
<text x="116.6" y="111.1">4u7</text>
<text x="156.9" y="108.8">PB12</text>
<text x="156.9" y="111.4">PB13</text>
<text x="156.9" y="113.9">PB14</text>
<text x="168.8" y="111.4">0R</text>
<text x="171.4" y="113.9">0R</text>
<text x="173.4" y="110.3">R4</text>
<text x="175.3" y="112.9">R35</text>
<text x="29" y="118">SW3</text>
<text x="54.6" y="119">470R</text>
<text x="55.2" y="114.1">R30</text>
<text x="156.9" y="116.4">PB15</text>
<text x="173.9" y="116.4">0R</text>
<text x="177.9" y="115.4">R36</text>
<text x="49.8" y="120.2">C10</text>
<text x="50.3" y="125.1">100n</text>
<text x="145.6" y="120.1" transform="rotate(-90 145.6 120.1)">VSS</text>
<text x="148.2" y="120.1" transform="rotate(-90 148.2 120.1)">VSSA</text>
<text x="149.5" y="124.1">U7</text>
<text x="133.6" y="130.4">PWR_FLAG</text>
<text x="149.5" y="126.6">STM32F446RET6</text>
<text x="39.6" y="136.8">CH1</text>
<text x="46.5" y="136.8">CH4</text>
<text x="39.6" y="139.3">VN</text>
<text x="39.6" y="141.8">CH2</text>
<text x="46.5" y="141.8">CH3</text>
<text x="48" y="139.3">VP</text>
<text x="57.8" y="139.3">+3V3</text>
<text x="122.8" y="158.6">+3V3</text>
<text x="32.8" y="165.5">J5</text>
<text x="36.2" y="162.4">+3V3</text>
<text x="54.6" y="167.5">R1</text>
<text x="124.5" y="167.2">10k</text>
<text x="124.5" y="164.7">R13</text>
<text x="54.1" y="172.3">10k</text>
<text x="77.7" y="171">CH1</text>
<text x="77.7" y="173.6">VN</text>
<text x="84.6" y="171">CH4</text>
<text x="86.1" y="173.6">VP</text>
<text x="95.9" y="173.6">+3V3</text>
<text x="77.7" y="176.1">CH2</text>
<text x="84.6" y="176.1">CH3</text>
<text x="122.4" y="177.6">SW1</text>
<text x="140.2" y="176.9">47k</text>
<text x="140.6" y="174.3">R7</text>
<text x="149.4" y="176.4">C28</text>
<text x="148.9" y="180.7">100n</text>
</g>
<g font-size="1.3">
<text x="31.1" y="31.4">USER_LED1</text>
<text x="31.1" y="40.3">USER_LED2</text>
<text x="101.6" y="41.6">BOOT0</text>
<text x="101.2" y="46.6">HSE_IN</text>
<text x="31.1" y="49.2">USER_LED3</text>
<text x="99.5" y="49.2">HSE_OUT</text>
<text x="190.5" y="49.2">SPI1.SCK_1</text>
<text x="190.5" y="51.7">SPI1.MISO_1</text>
<text x="99.5" y="59.3">USER_BTN</text>
<text x="182.9" y="59.3">USER_LED3</text>
<text x="182.9" y="56.8">PWMs.SERVO2_IN</text>
<text x="190.5" y="54.3">SPI1.MOSI_1</text>
<text x="182.9" y="64.4">USER_LED1</text>
<text x="182.9" y="61.9">USER_LED2</text>
<text x="93.1" y="77.1">PWMs.SERVO5_IN</text>
<text x="96.7" y="74.6">PWMs.ESC_IN</text>
<text x="35.1" y="83.5">HSE_IN</text>
<text x="57.6" y="83.5">HSE_OUT</text>
<text x="93.1" y="79.7">PWMs.SERVO4_IN</text>
<text x="93.1" y="82.2">PWMs.SERVO3_IN</text>
<text x="184.1" y="78.4">PWMs.SERVO1_IN</text>
<text x="182.9" y="94.9">I2C.SCL</text>
<text x="182.9" y="97.4">I2C.SDA</text>
<text x="228.8" y="102.5">I2C.SDA</text>
<text x="228.8" y="105.1">I2C.SCL</text>
<text x="190.5" y="112.7">SPI2.MISO_2</text>
<text x="190.5" y="110.1">SPI2.SCK_2</text>
<text x="224.3" y="112.7">SPI1.MOSI_1</text>
<text x="38.1" y="115.2">NRST_ESD</text>
<text x="190.5" y="115.2">SPI2.MOSI_2</text>
<text x="224.3" y="115.2">SPI1.MISO_1</text>
<text x="225.2" y="117.8">SPI1.SCK_1</text>
<text x="224.3" y="130.5">SPI2.MISO_2</text>
<text x="224.3" y="127.9">SPI2.MOSI_2</text>
<text x="58.4" y="135.5">NRST_ESD</text>
<text x="225.2" y="133">SPI2.SCK_2</text>
<text x="58.4" y="141.9">USER_BTN_ESD</text>
<text x="220.1" y="147">PWMs.SERVO2_IN</text>
<text x="220.1" y="149.5">PWMs.SERVO3_IN</text>
<text x="220.1" y="144.4">PWMs.SERVO1_IN</text>
<text x="220.1" y="152.1">PWMs.SERVO4_IN</text>
<text x="220.1" y="154.6">PWMs.SERVO5_IN</text>
<text x="223.7" y="157.1">PWMs.ESC_IN</text>
<text x="39.4" y="168.6">BOOT0_ESD</text>
<text x="63.5" y="168.6">BOOT0</text>
<text x="96.5" y="169.8">BOOT0_ESD</text>
<text x="124.5" y="169.8">USER_BTN_ESD</text>
<text x="149.9" y="169.8">USER_BTN</text>
</g>
<g font-size="1.3" fill="#0000c2">
<text x="40" y="56.2">R=(3.3-2)/0.005=260</text>
<text x="63.5" y="56.2">Ohm</text>
<text x="44.8" y="62.3">User</text>
<text x="50.2" y="62.3">LEDs</text>
<text x="226.8" y="91">SWD,</text>
<text x="232.5" y="91">UART</text>
<text x="238.4" y="91">and</text>
<text x="243" y="91">ESD</text>
<text x="247.8" y="91">protection</text>
<text x="58.2" y="97.9">2*(9-5)=8pF</text>
<text x="42.4" y="106.5">Crystal</text>
<text x="50.2" y="106.5">oscillator</text>
<text x="109.2" y="118.2">ESR</text>
<text x="114" y="118.2">&lt;</text>
<text x="116.8" y="118.2">1</text>
<text x="119.2" y="118.2">Ohm</text>
<text x="116.8" y="135.7">-22R</text>
<text x="116.8" y="137.8">-The</text>
<text x="122.8" y="137.8">0</text>
<text x="123.3" y="135.7">to</text>
<text x="125.2" y="137.8">Ohm</text>
<text x="126.4" y="135.7">47R</text>
<text x="130.6" y="137.8">resistors</text>
<text x="131.2" y="135.7">For</text>
<text x="135.4" y="135.7">UART_TX,</text>
<text x="140" y="137.8">soldered</text>
<text x="145" y="135.7">UART_RX,</text>
<text x="149.3" y="137.8">close</text>
<text x="154.9" y="135.7">SWO,</text>
<text x="155.5" y="137.8">to</text>
<text x="158.6" y="137.8">the</text>
<text x="160.7" y="135.7">SWDIO,</text>
<text x="162.7" y="137.8">MCU</text>
<text x="168.4" y="135.7">SWCLK</text>
<text x="135.2" y="144.4">Microcontroller</text>
<text x="41.5" y="153.5">RESET</text>
<text x="48.4" y="153.5">button</text>
<text x="125.5" y="186.8">charge:</text>
<text x="125.5" y="188.8">discharge:</text>
<text x="133.7" y="186.8">5*(R13+R7)*C28</text>
<text x="138.5" y="188.8">5*R7*C28</text>
<text x="149" y="188.8">=</text>
<text x="151.1" y="186.8">=</text>
<text x="151.7" y="188.8">23.5ms</text>
<text x="153.8" y="186.8">28.5ms</text>
<text x="57.9" y="193.9">BOOT0</text>
<text x="65.2" y="193.9">jumper</text>
<text x="132.2" y="195.2">User</text>
<text x="137.6" y="195.2">button</text>
</g>
<g font-size="1.3" fill="#000084">
<text x="256.7" y="98.7">I2C{I2C_SIGNALS}</text>
<text x="258" y="110.1">SPI1{SPI1_SIGNALS}</text>
<text x="258" y="125.3">SPI2{SPI2_SIGNALS}</text>
<text x="258" y="141.8">PWMs{PWM_SIGNALS}</text>
</g>
<g font-size="1" fill="#840000">
<text x="230" y="26.4">01</text>
<text x="230" y="29">03</text>
<text x="250.4" y="26.4">02</text>
<text x="250.4" y="29">04</text>
<text x="230" y="31.5">05</text>
<text x="230" y="34">07</text>
<text x="250.4" y="31.5">06</text>
<text x="250.4" y="34">08</text>
<text x="230" y="36.6">09</text>
<text x="250.4" y="36.6">10</text>
<text x="220.7" y="62.8" transform="rotate(-90 220.7 62.8)">5</text>
<text x="225.8" y="62.8" transform="rotate(-90 225.8 62.8)">4</text>
<text x="230.9" y="62.8" transform="rotate(-90 230.9 62.8)">2</text>
<text x="236" y="62.8" transform="rotate(-90 236 62.8)">1</text>
<text x="248.7" y="62.8" transform="rotate(-90 248.7 62.8)">5</text>
<text x="253.7" y="62.8" transform="rotate(-90 253.7 62.8)">4</text>
<text x="258.8" y="62.8" transform="rotate(-90 258.8 62.8)">2</text>
<text x="263.9" y="62.8" transform="rotate(-90 263.9 62.8)">1</text>
<text x="215.6" y="74.3" transform="rotate(-90 215.6 74.3)">8</text>
<text x="218.2" y="74.3" transform="rotate(-90 218.2 74.3)">3</text>
<text x="243.6" y="74.3" transform="rotate(-90 243.6 74.3)">8</text>
<text x="246.1" y="74.3" transform="rotate(-90 246.1 74.3)">3</text>
<text x="43.8" y="83.6">1</text>
<text x="56.5" y="83.6">3</text>
<text x="43.8" y="88.6">2</text>
<text x="56.5" y="88.6">4</text>
</g>
<g font-size="1" fill="#008484">
<text x="234.7" y="27.4">01</text>
<text x="234.7" y="29.9">03</text>
<text x="245.7" y="27.4">02</text>
<text x="245.7" y="29.9">04</text>
<text x="234.7" y="32.5">05</text>
<text x="234.7" y="35">07</text>
<text x="245.7" y="32.5">06</text>
<text x="245.7" y="35">08</text>
<text x="234.7" y="37.6">09</text>
<text x="245.7" y="37.6">10</text>
<text x="216.6" y="71.4" transform="rotate(-90 216.6 71.4)">GND</text>
<text x="219.2" y="71.4" transform="rotate(-90 219.2 71.4)">GND</text>
<text x="244.6" y="71.4" transform="rotate(-90 244.6 71.4)">GND</text>
<text x="247.1" y="71.4" transform="rotate(-90 247.1 71.4)">GND</text>
<text x="46.7" y="89.6">GND</text>
<text x="51.5" y="89.6">GND</text>
</g>
</svg>
